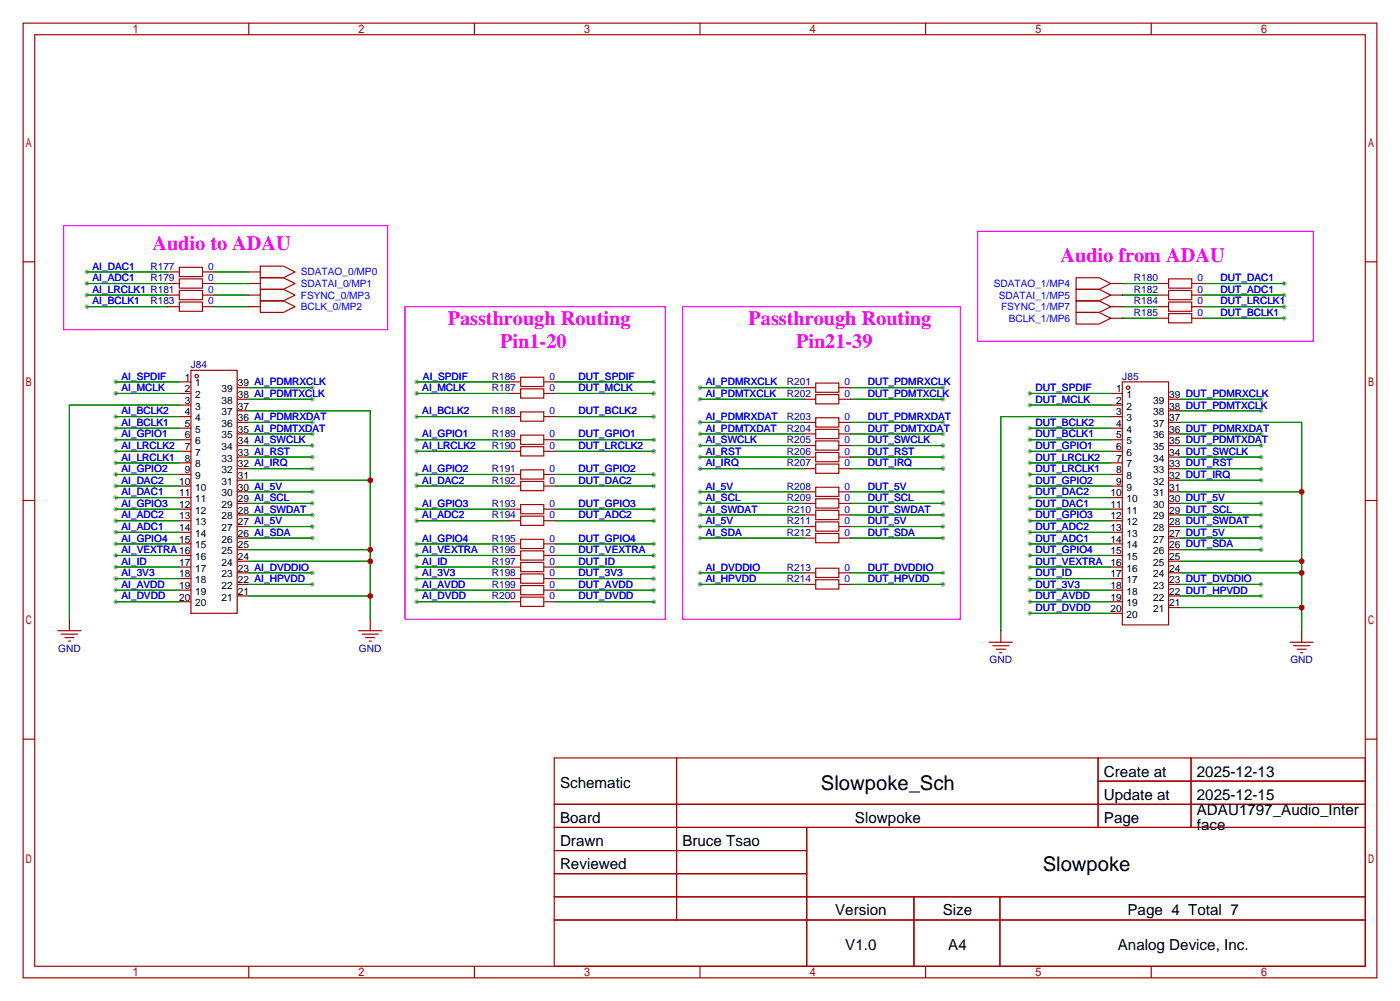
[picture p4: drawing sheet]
<svg xmlns="http://www.w3.org/2000/svg" width="307mm" height="220mm" viewBox="0 0 307 220" stroke-linecap="round" stroke-linejoin="round" font-family="sans-serif">
<g fill="#999">
<circle cx="68.6" cy="92.7" r=".51"/>
<circle cx="68.6" cy="85.1" r=".51"/>
<circle cx="25.4" cy="83.8" r=".51"/>
<circle cx="25.4" cy="86.4" r=".51"/>
<circle cx="25.4" cy="91.4" r=".51"/>
<circle cx="25.4" cy="94" r=".51"/>
<circle cx="25.4" cy="96.5" r=".51"/>
<circle cx="25.4" cy="104.1" r=".51"/>
<circle cx="25.4" cy="111.8" r=".51"/>
<circle cx="25.4" cy="119.4" r=".51"/>
<circle cx="25.4" cy="99.1" r=".51"/>
<circle cx="25.4" cy="101.6" r=".51"/>
<circle cx="25.4" cy="106.7" r=".51"/>
<circle cx="25.4" cy="109.2" r=".51"/>
<circle cx="25.4" cy="114.3" r=".51"/>
<circle cx="25.4" cy="116.8" r=".51"/>
<circle cx="25.4" cy="121.9" r=".51"/>
<circle cx="25.4" cy="124.5" r=".51"/>
<circle cx="25.4" cy="127" r=".51"/>
<circle cx="25.4" cy="129.5" r=".51"/>
<circle cx="25.4" cy="132.1" r=".51"/>
<circle cx="68.6" cy="128.3" r=".51"/>
<circle cx="68.6" cy="125.7" r=".51"/>
<circle cx="68.6" cy="118.1" r=".51"/>
<circle cx="68.6" cy="115.6" r=".51"/>
<circle cx="68.6" cy="113" r=".51"/>
<circle cx="68.6" cy="110.5" r=".51"/>
<circle cx="68.6" cy="107.9" r=".51"/>
<circle cx="68.6" cy="102.9" r=".51"/>
<circle cx="68.6" cy="100.3" r=".51"/>
<circle cx="68.6" cy="97.8" r=".51"/>
<circle cx="68.6" cy="95.2" r=".51"/>
<circle cx="68.6" cy="87.6" r=".51"/>
<circle cx="276.9" cy="95.2" r=".51"/>
<circle cx="276.9" cy="87.6" r=".51"/>
<circle cx="226.1" cy="86.4" r=".51"/>
<circle cx="226.1" cy="88.9" r=".51"/>
<circle cx="226.1" cy="94" r=".51"/>
<circle cx="226.1" cy="96.5" r=".51"/>
<circle cx="226.1" cy="99.1" r=".51"/>
<circle cx="226.1" cy="106.7" r=".51"/>
<circle cx="226.1" cy="114.3" r=".51"/>
<circle cx="226.1" cy="121.9" r=".51"/>
<circle cx="226.1" cy="101.6" r=".51"/>
<circle cx="226.1" cy="104.1" r=".51"/>
<circle cx="226.1" cy="109.2" r=".51"/>
<circle cx="226.1" cy="111.8" r=".51"/>
<circle cx="226.1" cy="116.8" r=".51"/>
<circle cx="226.1" cy="119.4" r=".51"/>
<circle cx="226.1" cy="124.5" r=".51"/>
<circle cx="226.1" cy="127" r=".51"/>
<circle cx="226.1" cy="129.5" r=".51"/>
<circle cx="226.1" cy="132.1" r=".51"/>
<circle cx="226.1" cy="134.6" r=".51"/>
<circle cx="276.9" cy="130.8" r=".51"/>
<circle cx="276.9" cy="128.3" r=".51"/>
<circle cx="276.9" cy="120.6" r=".51"/>
<circle cx="276.9" cy="118.1" r=".51"/>
<circle cx="276.9" cy="115.6" r=".51"/>
<circle cx="276.9" cy="113" r=".51"/>
<circle cx="276.9" cy="110.5" r=".51"/>
<circle cx="276.9" cy="105.4" r=".51"/>
<circle cx="276.9" cy="102.9" r=".51"/>
<circle cx="276.9" cy="100.3" r=".51"/>
<circle cx="276.9" cy="97.8" r=".51"/>
<circle cx="276.9" cy="90.2" r=".51"/>
<circle cx="19" cy="64.8" r=".51"/>
<circle cx="19" cy="67.3" r=".51"/>
<circle cx="281.9" cy="69.8" r=".51"/>
<circle cx="281.9" cy="67.3" r=".51"/>
<circle cx="281.9" cy="62.2" r=".51"/>
<circle cx="281.9" cy="64.8" r=".51"/>
<circle cx="19" cy="59.7" r=".51"/>
<circle cx="19" cy="62.2" r=".51"/>
<circle cx="91.4" cy="83.8" r=".51"/>
<circle cx="91.4" cy="86.4" r=".51"/>
<circle cx="91.4" cy="91.4" r=".51"/>
<circle cx="91.4" cy="96.5" r=".51"/>
<circle cx="91.4" cy="104.1" r=".51"/>
<circle cx="91.4" cy="111.8" r=".51"/>
<circle cx="91.4" cy="119.4" r=".51"/>
<circle cx="91.4" cy="99.1" r=".51"/>
<circle cx="91.4" cy="106.7" r=".51"/>
<circle cx="91.4" cy="114.3" r=".51"/>
<circle cx="91.4" cy="121.9" r=".51"/>
<circle cx="91.4" cy="124.5" r=".51"/>
<circle cx="91.4" cy="127" r=".51"/>
<circle cx="91.4" cy="129.5" r=".51"/>
<circle cx="91.4" cy="132.1" r=".51"/>
<circle cx="143.5" cy="83.8" r=".51"/>
<circle cx="143.5" cy="86.4" r=".51"/>
<circle cx="143.5" cy="91.4" r=".51"/>
<circle cx="143.5" cy="96.5" r=".51"/>
<circle cx="143.5" cy="104.1" r=".51"/>
<circle cx="143.5" cy="111.8" r=".51"/>
<circle cx="143.5" cy="119.4" r=".51"/>
<circle cx="143.5" cy="99.1" r=".51"/>
<circle cx="143.5" cy="106.7" r=".51"/>
<circle cx="143.5" cy="114.3" r=".51"/>
<circle cx="143.5" cy="121.9" r=".51"/>
<circle cx="143.5" cy="124.5" r=".51"/>
<circle cx="143.5" cy="127" r=".51"/>
<circle cx="143.5" cy="129.5" r=".51"/>
<circle cx="143.5" cy="132.1" r=".51"/>
<circle cx="153.7" cy="92.7" r=".51"/>
<circle cx="153.7" cy="85.1" r=".51"/>
<circle cx="153.7" cy="128.3" r=".51"/>
<circle cx="153.7" cy="125.7" r=".51"/>
<circle cx="153.7" cy="118.1" r=".51"/>
<circle cx="153.7" cy="115.6" r=".51"/>
<circle cx="153.7" cy="113" r=".51"/>
<circle cx="153.7" cy="110.5" r=".51"/>
<circle cx="153.7" cy="107.9" r=".51"/>
<circle cx="153.7" cy="102.9" r=".51"/>
<circle cx="153.7" cy="100.3" r=".51"/>
<circle cx="153.7" cy="97.8" r=".51"/>
<circle cx="153.7" cy="95.2" r=".51"/>
<circle cx="153.7" cy="87.6" r=".51"/>
<circle cx="207" cy="92.7" r=".51"/>
<circle cx="207" cy="85.1" r=".51"/>
<circle cx="207" cy="128.3" r=".51"/>
<circle cx="207" cy="125.7" r=".51"/>
<circle cx="207" cy="118.1" r=".51"/>
<circle cx="207" cy="115.6" r=".51"/>
<circle cx="207" cy="113" r=".51"/>
<circle cx="207" cy="110.5" r=".51"/>
<circle cx="207" cy="107.9" r=".51"/>
<circle cx="207" cy="102.9" r=".51"/>
<circle cx="207" cy="100.3" r=".51"/>
<circle cx="207" cy="97.8" r=".51"/>
<circle cx="207" cy="95.2" r=".51"/>
<circle cx="207" cy="87.6" r=".51"/>
</g>
<g fill="none" stroke="#a10000" stroke-width=".25">
<path d="M5.1 5.1h297.2v209.5h-297.2zM7.6 7.6h292.1v204.5h-292.1zM54.6 5.1v2.5M104.1 5.1v2.5M153.7 5.1v2.5M203.2 5.1v2.5M252.7 5.1v2.5M5.1 57.5h2.5M36.8 59.7h2.6M39.4 58.7h5v2h-5zM44.4 59.7h2.6M54.6 59.7h2.5"/>
<path d="M57.1 58.4h5.1l2.6 1.3-2.6 1.3h-5.1zM299.7 57.5h2.6M36.8 62.2h2.6M36.8 64.8h2.6M36.8 67.3h2.6M39.4 61.2h5v2h-5zM39.4 63.8h5v2h-5zM39.4 66.3h5v2h-5zM44.4 62.2h2.6M44.4 64.8h2.6M44.4 67.3h2.6M54.6 62.2h2.5"/>
<path d="M54.6 64.8h2.5M54.6 67.3h2.5M57.1 61h5.1l2.6 1.2-2.6 1.3h-5.1zM57.1 66h5.1l2.6 1.3-2.6 1.3h-5.1zM57.1 63.5h5.1l2.6 1.3-2.6 1.2h-5.1zM236.2 61h5.1l2.5 1.2-2.5 1.3h-5.1zM236.2 68.6h5.1l2.5 1.2-2.5 1.3h-5.1zM236.2 63.5h5.1l2.5 1.3-2.5 1.2h-5.1zM236.2 66h5.1l2.5 1.3-2.5 1.3h-5.1zM243.8 62.2h2.6M243.8 64.8h2.6M243.8 67.3h2.6"/>
<path d="M243.8 69.8h2.6M254 62.2h2.5M254 64.8h2.5M254 67.3h2.5M254 69.8h2.5M256.5 61.2h5.1v2h-5.1zM256.5 63.8h5.1v2h-5.1zM256.5 66.3h5.1v2h-5.1zM256.5 68.8h5.1v2.1h-5.1zM261.6 62.2h2.6M261.6 64.8h2.6M261.6 67.3h2.6"/>
<path d="M261.6 69.8h2.6M39.4 83.8h2.5M39.4 86.4h2.5M39.4 88.9h2.5M39.4 91.4h2.5M39.4 94h2.5M39.4 96.5h2.5M39.4 99.1h2.5M41.9 81.3h10.2v53.3h-10.2zM52.1 97.8h2.5M52.1 95.2h2.5M52.1 92.7h2.5"/>
<path d="M52.1 90.2h2.5M52.1 87.6h2.5M52.1 85.1h2.5M111.8 83.8h2.5M111.8 86.4h2.5M111.8 91.4h2.5M111.8 96.5h2.5M111.8 99.1h2.5M114.3 82.8h5.1v2h-5.1zM114.3 85.3h5.1v2.1h-5.1zM114.3 90.4h5.1v2.1h-5.1zM114.3 95.5h5.1v2h-5.1z"/>
<path d="M114.3 98h5.1v2.1h-5.1zM119.4 83.8h2.5M119.4 86.4h2.5M119.4 91.4h2.5M119.4 96.5h2.5M119.4 99.1h2.5M176.5 97.8h2.6M176.5 95.2h2.6M176.5 92.7h2.6M176.5 87.6h2.6M176.5 85.1h2.6M179.1 84.1h5v2h-5z"/>
<path d="M179.1 86.6h5v2h-5zM179.1 91.7h5v2h-5zM179.1 94.2h5v2.1h-5zM179.1 96.8h5v2h-5zM179.1 99.3h5v2h-5zM184.1 97.8h2.6M184.1 95.2h2.6M184.1 92.7h2.6M184.1 87.6h2.6M184.1 85.1h2.6M243.8 86.4h2.6M243.8 88.9h2.6"/>
<path d="M243.8 91.4h2.6M243.8 94h2.6M243.8 96.5h2.6M243.8 99.1h2.6M246.4 83.8h10.1v53.4h-10.1zM256.5 97.8h2.6M256.5 95.2h2.6M256.5 92.7h2.6M256.5 90.2h2.6M256.5 87.6h2.6M5.1 109.9h2.5M39.4 101.6h2.5"/>
<path d="M39.4 104.1h2.5M39.4 106.7h2.5M39.4 109.2h2.5M39.4 111.8h2.5M39.4 114.3h2.5M39.4 116.8h2.5M39.4 119.4h2.5M52.1 118.1h2.5M52.1 115.6h2.5M52.1 113h2.5M52.1 110.5h2.5M52.1 107.9h2.5"/>
<path d="M52.1 105.4h2.5M52.1 102.9h2.5M52.1 100.3h2.5M111.8 104.1h2.5M111.8 106.7h2.5M111.8 111.8h2.5M111.8 114.3h2.5M111.8 119.4h2.5M114.3 103.1h5.1v2.1h-5.1zM114.3 105.7h5.1v2h-5.1zM114.3 110.7h5.1v2.1h-5.1zM114.3 113.3h5.1v2h-5.1z"/>
<path d="M114.3 118.4h5.1v2h-5.1zM119.4 104.1h2.5M119.4 106.7h2.5M119.4 111.8h2.5M119.4 114.3h2.5M119.4 119.4h2.5M176.5 118.1h2.6M176.5 115.6h2.6M176.5 113h2.6M176.5 110.5h2.6M176.5 107.9h2.6M176.5 102.9h2.6"/>
<path d="M176.5 100.3h2.6M179.1 101.9h5v2h-5zM179.1 106.9h5v2.1h-5zM179.1 109.5h5v2h-5zM179.1 112h5v2h-5zM179.1 114.6h5v2h-5zM179.1 117.1h5v2h-5zM184.1 118.1h2.6M184.1 115.6h2.6M184.1 113h2.6M184.1 110.5h2.6M184.1 107.9h2.6"/>
<path d="M184.1 102.9h2.6M184.1 100.3h2.6M243.8 101.6h2.6M243.8 104.1h2.6M243.8 106.7h2.6M243.8 109.2h2.6M243.8 111.8h2.6M243.8 114.3h2.6M243.8 116.8h2.6M243.8 119.4h2.6M256.5 118.1h2.6M256.5 115.6h2.6"/>
<path d="M256.5 113h2.6M256.5 110.5h2.6M256.5 107.9h2.6M256.5 105.4h2.6M256.5 102.9h2.6M256.5 100.3h2.6M299.7 109.9h2.6M12.7 138.4h5.1M13.5 139.2h3.5M14.2 140h2.1M15.2 135.9v2.5M39.4 121.9h2.5"/>
<path d="M39.4 124.5h2.5M39.4 127h2.5M39.4 129.5h2.5M39.4 132.1h2.5M52.1 130.8h2.5M52.1 128.3h2.5M52.1 125.7h2.5M52.1 123.2h2.5M52.1 120.6h2.5M78.7 138.4h5.1M79.5 139.2h3.6M80.3 140h2"/>
<path d="M81.3 135.9v2.5M111.8 121.9h2.5M111.8 124.5h2.5M111.8 127h2.5M111.8 129.5h2.5M111.8 132.1h2.5M114.3 120.9h5.1v2h-5.1zM114.3 123.4h5.1v2.1h-5.1zM114.3 126h5.1v2h-5.1zM114.3 128.5h5.1v2.1h-5.1zM114.3 131.1h5.1v2h-5.1zM119.4 121.9h2.5"/>
<path d="M119.4 124.5h2.5M119.4 127h2.5M119.4 129.5h2.5M119.4 132.1h2.5M176.5 128.3h2.6M176.5 125.7h2.6M179.1 124.7h5v2h-5zM179.1 127.3h5v2h-5zM184.1 128.3h2.6M184.1 125.7h2.6M219.7 138.4v2.6M243.8 121.9h2.6"/>
<path d="M243.8 124.5h2.6M243.8 127h2.6M243.8 129.5h2.6M243.8 132.1h2.6M243.8 134.6h2.6M256.5 130.8h2.6M256.5 128.3h2.6M256.5 125.7h2.6M256.5 123.2h2.6M256.5 120.6h2.6M256.5 133.3h2.6M285.8 138.4v2.6"/>
<path d="M15 140.7h.5M81 140.7h.5M217.2 141h5M217.9 141.7h3.6M218.7 142.5h2M219.5 143.3h.5M283.2 141h5.1M284 141.7h3.5M284.7 142.5h2.1M285.5 143.3h.5M5.1 162.2h2.5M121.7 166.4h178v45.7h-178z"/>
<path d="M121.7 176.5h178M148.5 166.4v35.5M241.1 166.4v15.2M241.1 171.4h58.6M261.5 166.4v15.2M299.7 162.2h2.6M121.7 181.6h178M121.7 186.7h55.4M121.7 196.8h178M121.7 191.8h55.4M177.1 181.6v30.5M200.6 196.8v15.3"/>
<path d="M219.5 196.8v15.3M54.6 212.1v2.5M104.1 212.1v2.5M121.7 201.9h178M153.7 212.1v2.5M203.2 212.1v2.5M252.7 212.1v2.5"/>
<circle cx="43.2" cy="82.5" r=".38"/>
<circle cx="247.6" cy="85.1" r=".38"/>
</g>
<g fill="none" stroke="#008700" stroke-width=".25">
<path d="M19 59.7h17.8M47 59.7h7.6M19 64.8h17.8M19 67.3h17.8M19 62.2h17.8M47 64.8h7.6M47 67.3h7.6M47 62.2h7.6M246.4 64.8h7.6M246.4 67.3h7.6M246.4 62.2h7.6M246.4 69.8h7.6"/>
<path d="M264.2 64.8h17.7M264.2 67.3h17.7M264.2 62.2h17.7M264.2 69.8h17.7M25.4 83.8h14M25.4 86.4h14M25.4 91.4h14M25.4 94h14M25.4 96.5h14M25.4 99.1h14M39.4 88.9h-24.2v47M54.6 92.7h14"/>
<path d="M54.6 85.1h14M54.6 90.2h26.7v45.7M54.6 97.8h14M54.6 95.2h14M54.6 87.6h14M91.4 83.8h20.4M91.4 86.4h20.4M91.4 91.4h20.4M91.4 96.5h20.4M91.4 99.1h20.4M121.9 83.8h21.6M121.9 86.4h21.6"/>
<path d="M121.9 91.4h21.6M121.9 96.5h21.6M121.9 99.1h21.6M153.7 92.7h22.8M153.7 85.1h22.8M153.7 97.8h22.8M153.7 95.2h22.8M153.7 87.6h22.8M186.7 92.7h20.3M186.7 85.1h20.3M186.7 97.8h20.3M186.7 95.2h20.3"/>
<path d="M186.7 87.6h20.3M226.1 86.4h17.7M226.1 88.9h17.7M226.1 94h17.7M226.1 96.5h17.7M226.1 99.1h17.7M243.8 91.4h-24.1v47M259.1 92.7h26.7v45.7M259.1 90.2h17.8M259.1 97.8h17.8M259.1 95.2h17.8M259.1 87.6h17.8"/>
<path d="M25.4 104.1h14M25.4 111.8h14M25.4 119.4h14M25.4 101.6h14M25.4 106.7h14M25.4 109.2h14M25.4 114.3h14M25.4 116.8h14M54.6 118.1h14M54.6 115.6h14M54.6 113h14M54.6 110.5h14"/>
<path d="M54.6 107.9h14M54.6 105.4h26.7M54.6 102.9h14M54.6 100.3h14M91.4 104.1h20.4M91.4 111.8h20.4M91.4 119.4h20.4M91.4 106.7h20.4M91.4 114.3h20.4M121.9 104.1h21.6M121.9 111.8h21.6M121.9 119.4h21.6"/>
<path d="M121.9 106.7h21.6M121.9 114.3h21.6M153.7 118.1h22.8M153.7 115.6h22.8M153.7 113h22.8M153.7 110.5h22.8M153.7 107.9h22.8M153.7 102.9h22.8M153.7 100.3h22.8M186.7 118.1h20.3M186.7 115.6h20.3M186.7 113h20.3"/>
<path d="M186.7 110.5h20.3M186.7 107.9h20.3M186.7 102.9h20.3M186.7 100.3h20.3M226.1 104.1h17.7M226.1 111.8h17.7M226.1 119.4h17.7M226.1 101.6h17.7M226.1 106.7h17.7M226.1 109.2h17.7M226.1 114.3h17.7M226.1 116.8h17.7"/>
<path d="M259.1 118.1h17.8M259.1 115.6h17.8M259.1 113h17.8M259.1 110.5h17.8M259.1 107.9h26.7M259.1 105.4h17.8M259.1 102.9h17.8M259.1 100.3h17.8M25.4 121.9h14M25.4 124.5h14M25.4 127h14M25.4 129.5h14"/>
<path d="M25.4 132.1h14M54.6 128.3h14M54.6 125.7h14M54.6 130.8h26.7M54.6 123.2h26.7M54.6 120.6h26.7M91.4 121.9h20.4M91.4 124.5h20.4M91.4 127h20.4M91.4 129.5h20.4M91.4 132.1h20.4M121.9 121.9h21.6"/>
<path d="M121.9 124.5h21.6M121.9 127h21.6M121.9 129.5h21.6M121.9 132.1h21.6M153.7 128.3h22.8M153.7 125.7h22.8M186.7 128.3h20.3M186.7 125.7h20.3M226.1 121.9h17.7M226.1 124.5h17.7M226.1 127h17.7M226.1 129.5h17.7"/>
<path d="M226.1 132.1h17.7M226.1 134.6h17.7M259.1 128.3h17.8M259.1 125.7h26.7M259.1 130.8h17.8M259.1 123.2h26.7M259.1 120.6h17.8M259.1 133.3h26.7"/>
</g>
<path d="M14 49.5h71.1v22.9h-71.1zM214.6 50.8h73.7v24.1h-73.7zM88.9 67.3h57.1v68.6h-57.1zM149.9 67.3h60.9v68.6h-60.9z" fill="none" stroke="#f0f" stroke-width=".25"/>
<g fill="#c00">
<circle cx="81.3" cy="120.6" r=".63"/>
<circle cx="81.3" cy="123.2" r=".63"/>
<circle cx="81.3" cy="130.8" r=".63"/>
<circle cx="81.3" cy="105.4" r=".63"/>
<circle cx="285.8" cy="125.7" r=".63"/>
<circle cx="285.8" cy="123.2" r=".63"/>
<circle cx="285.8" cy="107.9" r=".63"/>
<circle cx="285.8" cy="133.3" r=".63"/>
</g>
<g font-size="4.4" fill="#f0f">
<text x="33.5" y="54.9">Audio to ADAU</text>
<text x="232.8" y="57.4">Audio from ADAU</text>
<text x="98.3" y="71.4">Passthrough Routing</text>
<text x="164.3" y="71.4">Passthrough Routing</text>
<text x="109.8" y="76.5">Pin1-20</text>
<text x="174.7" y="76.5">Pin21-39</text>
</g>
<g font-size="4.4">
<text x="180.2" y="173.3">Slowpoke_Sch</text>
<text x="228.9" y="191.1">Slowpoke</text>
</g>
<g font-size="3.3">
<text x="122.9" y="173">Schematic</text>
<text x="242.3" y="170.5">Create at</text>
<text x="262.7" y="170.5">2025-12-13</text>
<text x="242.3" y="175.5">Update at</text>
<text x="262.7" y="175.5">2025-12-15</text>
<text x="262.7" y="178.9">ADAU1797_Audio_Inter</text>
<text x="122.9" y="180.6">Board</text>
<text x="122.9" y="185.7">Drawn</text>
<text x="149.8" y="185.7">Bruce Tsao</text>
<text x="187.7" y="180.6">Slowpoke</text>
<text x="242.3" y="180.6">Page</text>
<text x="262.7" y="182.3">face</text>
<text x="122.9" y="190.8">Reviewed</text>
<text x="183.3" y="200.9">Version</text>
<text x="207" y="200.9">Size</text>
<text x="247.5" y="200.9">Page 4 Total 7</text>
<text x="185.6" y="208.6">V1.0</text>
<text x="208.2" y="208.6">A4</text>
<text x="245.4" y="208.6">Analog Device, Inc.</text>
</g>
<g font-size="2.2" fill="#00f">
<text x="20.3" y="59.2">AI_DAC1</text>
<text x="45.7" y="59.2">0</text>
<text x="20.3" y="64.3">AI_LRCLK1 R181</text>
<text x="20.3" y="61.7">AI_ADC1</text>
<text x="45.7" y="61.7">0</text>
<text x="45.7" y="64.3">0</text>
<text x="66" y="60.5">SDATAO_0/MP0</text>
<text x="66" y="63">SDATAI_0/MP1</text>
<text x="66" y="65.5">FSYNC_0/MP3</text>
<text x="218.2" y="63">SDATAO_1/MP4</text>
<text x="219.3" y="65.5">SDATAI_1/MP5</text>
<text x="262.9" y="61.7">0</text>
<text x="262.9" y="64.3">0</text>
<text x="268" y="61.7">DUT_DAC1</text>
<text x="268" y="64.3">DUT_ADC1</text>
<text x="20.3" y="66.8">AI_BCLK1</text>
<text x="45.7" y="66.8">0</text>
<text x="66" y="68.1">BCLK_0/MP2</text>
<text x="219.8" y="68.1">FSYNC_1/MP7</text>
<text x="221.5" y="70.6">BCLK_1/MP6</text>
<text x="262.9" y="66.8">0</text>
<text x="262.9" y="69.3">0</text>
<text x="268" y="69.3">DUT_BCLK1</text>
<text x="268" y="66.8">DUT_LRCLK1</text>
<text x="26.7" y="83.3">AI_SPDIF</text>
<text x="92.9" y="83.3">AI_SPDIF</text>
<text x="120.6" y="83.3">0</text>
<text x="127" y="83.3">DUT_SPDIF</text>
<text x="26.7" y="85.9">AI_MCLK</text>
<text x="92.7" y="85.9">AI_MCLK</text>
<text x="120.6" y="85.9">0</text>
<text x="127" y="85.9">DUT_MCLK</text>
<text x="154.9" y="84.6">AI_PDMRXCLK</text>
<text x="154.9" y="87.1">AI_PDMTXCLK</text>
<text x="185.4" y="84.6">0</text>
<text x="185.4" y="87.1">0</text>
<text x="190.5" y="84.6">DUT_PDMRXCLK</text>
<text x="190.5" y="87.1">DUT_PDMTXCLK</text>
<text x="227.3" y="85.9">DUT_SPDIF</text>
<text x="227.3" y="88.4">DUT_MCLK</text>
<text x="26.7" y="90.9">AI_BCLK2</text>
<text x="26.7" y="93.5">AI_BCLK1</text>
<text x="92.7" y="90.9">AI_BCLK2</text>
<text x="120.6" y="90.9">0</text>
<text x="127" y="90.9">DUT_BCLK2</text>
<text x="154.9" y="92.2">AI_PDMRXDAT</text>
<text x="154.9" y="94.7">AI_PDMTXDAT</text>
<text x="185.4" y="92.2">0</text>
<text x="185.4" y="94.7">0</text>
<text x="190.5" y="92.2">DUT_PDMRXDAT</text>
<text x="190.5" y="94.7">DUT_PDMTXDAT</text>
<text x="227.3" y="93.5">DUT_BCLK2</text>
<text x="26.7" y="96">AI_GPIO1</text>
<text x="26.7" y="98.6">AI_LRCLK2</text>
<text x="26.7" y="101.1">AI_LRCLK1</text>
<text x="92.7" y="96">AI_GPIO1</text>
<text x="92.7" y="98.6">AI_LRCLK2</text>
<text x="120.6" y="96">0</text>
<text x="120.6" y="98.6">0</text>
<text x="127" y="96">DUT_GPIO1</text>
<text x="127" y="98.6">DUT_LRCLK2</text>
<text x="154.9" y="99.8">AI_RST</text>
<text x="154.9" y="97.3">AI_SWCLK</text>
<text x="185.4" y="97.3">0</text>
<text x="185.4" y="99.8">0</text>
<text x="190.5" y="99.8">DUT_RST</text>
<text x="190.5" y="97.3">DUT_SWCLK</text>
<text x="227.3" y="96">DUT_BCLK1</text>
<text x="227.3" y="98.6">DUT_GPIO1</text>
<text x="227.3" y="101.1">DUT_LRCLK2</text>
<text x="26.7" y="103.6">AI_GPIO2</text>
<text x="26.7" y="106.2">AI_DAC2</text>
<text x="92.7" y="103.6">AI_GPIO2</text>
<text x="92.7" y="106.2">AI_DAC2</text>
<text x="120.6" y="103.6">0</text>
<text x="120.6" y="106.2">0</text>
<text x="127" y="103.6">DUT_GPIO2</text>
<text x="127" y="106.2">DUT_DAC2</text>
<text x="154.9" y="107.4">AI_5V</text>
<text x="154.9" y="102.4">AI_IRQ</text>
<text x="185.4" y="102.4">0</text>
<text x="185.4" y="107.4">0</text>
<text x="190.5" y="107.4">DUT_5V</text>
<text x="190.5" y="102.4">DUT_IRQ</text>
<text x="227.3" y="106.2">DUT_GPIO2</text>
<text x="227.3" y="103.6">DUT_LRCLK1</text>
<text x="26.7" y="111.3">AI_GPIO3</text>
<text x="26.7" y="108.7">AI_DAC1</text>
<text x="26.7" y="113.8">AI_ADC2</text>
<text x="92.7" y="111.3">AI_GPIO3</text>
<text x="92.7" y="113.8">AI_ADC2</text>
<text x="120.6" y="111.3">0</text>
<text x="120.6" y="113.8">0</text>
<text x="127" y="111.3">DUT_GPIO3</text>
<text x="127" y="113.8">DUT_ADC2</text>
<text x="154.9" y="112.5">AI_SWDAT</text>
<text x="154.9" y="110">AI_SCL</text>
<text x="185.4" y="110">0</text>
<text x="185.4" y="112.5">0</text>
<text x="190.5" y="112.5">DUT_SWDAT</text>
<text x="190.5" y="110">DUT_SCL</text>
<text x="227.3" y="113.8">DUT_GPIO3</text>
<text x="227.3" y="108.7">DUT_DAC2</text>
<text x="227.3" y="111.3">DUT_DAC1</text>
<text x="26.7" y="118.9">AI_GPIO4</text>
<text x="26.7" y="116.3">AI_ADC1</text>
<text x="92.7" y="118.9">AI_GPIO4</text>
<text x="120.6" y="118.9">0</text>
<text x="127" y="118.9">DUT_GPIO4</text>
<text x="154.9" y="117.6">AI_SDA</text>
<text x="154.9" y="115.1">AI_5V</text>
<text x="185.4" y="115.1">0</text>
<text x="185.4" y="117.6">0</text>
<text x="190.5" y="117.6">DUT_SDA</text>
<text x="190.5" y="115.1">DUT_5V</text>
<text x="227.3" y="116.3">DUT_ADC2</text>
<text x="227.3" y="118.9">DUT_ADC1</text>
<text x="26.7" y="121.4">AI_VEXTRA 16</text>
<text x="26.7" y="124">AI_ID</text>
<text x="92.7" y="121.4">AI_VEXTRA</text>
<text x="92.7" y="124">AI_ID</text>
<text x="120.6" y="121.4">0</text>
<text x="120.6" y="124">0</text>
<text x="127" y="121.4">DUT_VEXTRA</text>
<text x="127" y="124">DUT_ID</text>
<text x="154.9" y="125.2">AI_DVDDIO</text>
<text x="185.4" y="125.2">0</text>
<text x="190.5" y="125.2">DUT_DVDDIO</text>
<text x="227.3" y="121.4">DUT_GPIO4</text>
<text x="227.3" y="124">DUT_VEXTRA</text>
<text x="26.7" y="126.5">AI_3V3</text>
<text x="26.7" y="129">AI_AVDD</text>
<text x="26.7" y="131.6">AI_DVDD</text>
<text x="92.7" y="126.5">AI_3V3</text>
<text x="92.7" y="129">AI_AVDD</text>
<text x="92.7" y="131.6">AI_DVDD</text>
<text x="120.6" y="126.5">0</text>
<text x="120.6" y="129">0</text>
<text x="120.6" y="131.6">0</text>
<text x="127" y="126.5">DUT_3V3</text>
<text x="127" y="129">DUT_AVDD</text>
<text x="127" y="131.6">DUT_DVDD</text>
<text x="154.9" y="127.8">AI_HPVDD</text>
<text x="185.4" y="127.8">0</text>
<text x="190.5" y="127.8">DUT_HPVDD</text>
<text x="227.3" y="126.5">DUT_ID</text>
<text x="227.3" y="129">DUT_3V3</text>
<text x="227.3" y="131.6">DUT_AVDD</text>
<text x="227.3" y="134.1">DUT_DVDD</text>
</g>
<g font-size="2.2" fill="#000080">
<text x="33" y="59.2">R177</text>
<text x="33" y="61.7">R179</text>
<text x="248.9" y="61.7">R180</text>
<text x="248.9" y="64.3">R182</text>
<text x="33" y="66.8">R183</text>
<text x="248.9" y="66.8">R184</text>
<text x="248.9" y="69.3">R185</text>
<text x="41.9" y="80.8">J84</text>
<text x="107.9" y="83.3">R186</text>
<text x="246.4" y="83.3">J85</text>
<text x="107.9" y="85.9">R187</text>
<text x="172.7" y="84.6">R201</text>
<text x="172.7" y="87.1">R202</text>
<text x="107.9" y="90.9">R188</text>
<text x="172.7" y="92.2">R203</text>
<text x="172.7" y="94.7">R204</text>
<text x="107.9" y="96">R189</text>
<text x="107.9" y="98.6">R190</text>
<text x="172.7" y="97.3">R205</text>
<text x="172.7" y="99.8">R206</text>
<text x="107.9" y="103.6">R191</text>
<text x="107.9" y="106.2">R192</text>
<text x="172.7" y="102.4">R207</text>
<text x="172.7" y="107.4">R208</text>
<text x="107.9" y="111.3">R193</text>
<text x="107.9" y="113.8">R194</text>
<text x="172.7" y="110">R209</text>
<text x="172.7" y="112.5">R210</text>
<text x="107.9" y="118.9">R195</text>
<text x="172.7" y="115.1">R211</text>
<text x="172.7" y="117.6">R212</text>
<text x="107.9" y="121.4">R196</text>
<text x="107.9" y="124">R197</text>
<text x="172.7" y="125.2">R213</text>
<text x="107.9" y="126.5">R198</text>
<text x="107.9" y="129">R199</text>
<text x="107.9" y="131.6">R200</text>
<text x="172.7" y="127.8">R214</text>
<text x="12.8" y="143">GND</text>
<text x="78.8" y="143">GND</text>
<text x="217.2" y="145.5">GND</text>
<text x="283.3" y="145.5">GND</text>
</g>
<g font-size="2.2">
<text x="40.5" y="83.5">1</text>
<text x="40.5" y="86.1">2</text>
<text x="40.5" y="88.6">3</text>
<text x="42.8" y="84.8">1</text>
<text x="42.8" y="87.4">2</text>
<text x="42.8" y="89.9">3</text>
<text x="48.7" y="88.6">38</text>
<text x="48.7" y="86.1">39</text>
<text x="52.2" y="89.9">37</text>
<text x="52.2" y="87.4">38 AI_PDMTXCLK</text>
<text x="52.2" y="84.8">39 AI_PDMRXCLK</text>
<text x="245" y="86.1">1</text>
<text x="245" y="88.6">2</text>
<text x="247.3" y="87.4">1</text>
<text x="247.3" y="89.9">2</text>
<text x="253.1" y="88.6">39</text>
<text x="256.7" y="89.9">38 DUT_PDMTXCLK</text>
<text x="256.7" y="87.4">39 DUT_PDMRXCLK</text>
<text x="40.5" y="91.2">4</text>
<text x="40.5" y="93.7">5</text>
<text x="42.8" y="92.4">4</text>
<text x="42.8" y="95">5</text>
<text x="48.7" y="93.7">36</text>
<text x="48.7" y="91.2">37</text>
<text x="52.2" y="95">35 AI_PDMTXDAT</text>
<text x="52.2" y="92.4">36 AI_PDMRXDAT</text>
<text x="245" y="91.2">3</text>
<text x="245" y="93.7">4</text>
<text x="247.3" y="92.4">3</text>
<text x="247.3" y="95">4</text>
<text x="253.1" y="93.7">37</text>
<text x="253.1" y="91.2">38</text>
<text x="256.7" y="95">36 DUT_PDMRXDAT</text>
<text x="256.7" y="92.4">37</text>
<text x="40.5" y="96.2">6</text>
<text x="40.5" y="98.8">7</text>
<text x="40.5" y="101.3">8</text>
<text x="42.8" y="97.5">6</text>
<text x="42.8" y="100.1">7</text>
<text x="48.7" y="101.3">33</text>
<text x="48.7" y="98.8">34</text>
<text x="48.7" y="96.2">35</text>
<text x="52.2" y="100.1">33 AI_RST</text>
<text x="52.2" y="97.5">34 AI_SWCLK</text>
<text x="245" y="96.2">5</text>
<text x="245" y="98.8">6</text>
<text x="245" y="101.3">7</text>
<text x="247.3" y="97.5">5</text>
<text x="247.3" y="100.1">6</text>
<text x="253.1" y="101.3">34</text>
<text x="253.1" y="98.8">35</text>
<text x="253.1" y="96.2">36</text>
<text x="256.7" y="100.1">34 DUT_SWCLK</text>
<text x="256.7" y="97.5">35 DUT_PDMTXDAT</text>
<text x="39.3" y="106.4">10</text>
<text x="40.5" y="103.9">9</text>
<text x="42.8" y="102.6">8</text>
<text x="42.8" y="105.1">9</text>
<text x="42.8" y="107.7">10</text>
<text x="48.7" y="106.4">31</text>
<text x="48.7" y="103.9">32</text>
<text x="52.2" y="107.7">30 AI_5V</text>
<text x="52.2" y="105.1">31</text>
<text x="52.2" y="102.6">32 AI_IRQ</text>
<text x="245" y="103.9">8</text>
<text x="245" y="106.4">9</text>
<text x="247.3" y="102.6">7</text>
<text x="247.3" y="105.1">8</text>
<text x="247.3" y="107.7">9</text>
<text x="253.1" y="106.4">32</text>
<text x="253.1" y="103.9">33</text>
<text x="256.7" y="107.7">31</text>
<text x="256.7" y="105.1">32 DUT_IRQ</text>
<text x="256.7" y="102.6">33 DUT_RST</text>
<text x="39.3" y="108.9">11</text>
<text x="39.3" y="111.5">12</text>
<text x="42.8" y="110.2">11</text>
<text x="42.8" y="112.8">12</text>
<text x="48.7" y="111.5">29</text>
<text x="48.7" y="108.9">30</text>
<text x="52.2" y="112.8">28 AI_SWDAT</text>
<text x="52.2" y="110.2">29 AI_SCL</text>
<text x="243.8" y="108.9">10</text>
<text x="243.8" y="111.5">11</text>
<text x="247.3" y="110.2">10</text>
<text x="247.3" y="112.8">11</text>
<text x="253.1" y="111.5">30</text>
<text x="253.1" y="108.9">31</text>
<text x="256.7" y="112.8">29 DUT_SCL</text>
<text x="256.7" y="110.2">30 DUT_5V</text>
<text x="39.3" y="114">13</text>
<text x="39.3" y="116.6">14</text>
<text x="39.3" y="119.1">15</text>
<text x="42.8" y="115.3">13</text>
<text x="42.8" y="117.8">14</text>
<text x="48.7" y="119.1">26</text>
<text x="48.7" y="116.6">27</text>
<text x="48.7" y="114">28</text>
<text x="52.2" y="117.8">26 AI_SDA</text>
<text x="52.2" y="115.3">27 AI_5V</text>
<text x="243.8" y="114">12</text>
<text x="243.8" y="116.6">13</text>
<text x="243.8" y="119.1">14</text>
<text x="247.3" y="115.3">12</text>
<text x="247.3" y="117.8">13</text>
<text x="253.1" y="119.1">27</text>
<text x="253.1" y="116.6">28</text>
<text x="253.1" y="114">29</text>
<text x="256.7" y="117.8">27 DUT_5V</text>
<text x="256.7" y="115.3">28 DUT_SWDAT</text>
<text x="39.3" y="124.2">17</text>
<text x="42.8" y="120.4">15</text>
<text x="42.8" y="122.9">16</text>
<text x="42.8" y="125.5">17</text>
<text x="48.7" y="124.2">24</text>
<text x="48.7" y="121.6">25</text>
<text x="52.2" y="125.5">23 AI_DVDDIO</text>
<text x="52.2" y="122.9">24</text>
<text x="52.2" y="120.4">25</text>
<text x="243.8" y="121.6">15</text>
<text x="243.8" y="124.2">16</text>
<text x="247.3" y="120.4">14</text>
<text x="247.3" y="122.9">15</text>
<text x="247.3" y="125.5">16</text>
<text x="253.1" y="124.2">25</text>
<text x="253.1" y="121.6">26</text>
<text x="256.7" y="125.5">24</text>
<text x="256.7" y="122.9">25</text>
<text x="256.7" y="120.4">26 DUT_SDA</text>
<text x="39.3" y="126.7">18</text>
<text x="39.3" y="129.3">19</text>
<text x="39.3" y="131.8">20</text>
<text x="42.8" y="128">18</text>
<text x="42.8" y="130.5">19</text>
<text x="48.7" y="131.8">21</text>
<text x="48.7" y="129.3">22</text>
<text x="48.7" y="126.7">23</text>
<text x="52.2" y="130.5">21</text>
<text x="52.2" y="128">22 AI_HPVDD</text>
<text x="243.8" y="126.7">17</text>
<text x="243.8" y="129.3">18</text>
<text x="243.8" y="131.8">19</text>
<text x="247.3" y="128">17</text>
<text x="247.3" y="130.5">18</text>
<text x="253.1" y="131.8">22</text>
<text x="253.1" y="129.3">23</text>
<text x="253.1" y="126.7">24</text>
<text x="256.7" y="130.5">22 DUT_HPVDD</text>
<text x="256.7" y="128">23 DUT_DVDDIO</text>
<text x="42.8" y="133.1">20</text>
<text x="243.8" y="134.3">20</text>
<text x="247.3" y="133.1">19</text>
<text x="247.3" y="135.6">20</text>
<text x="253.1" y="134.3">21</text>
<text x="256.7" y="133.1">21</text>
</g>
</svg>
